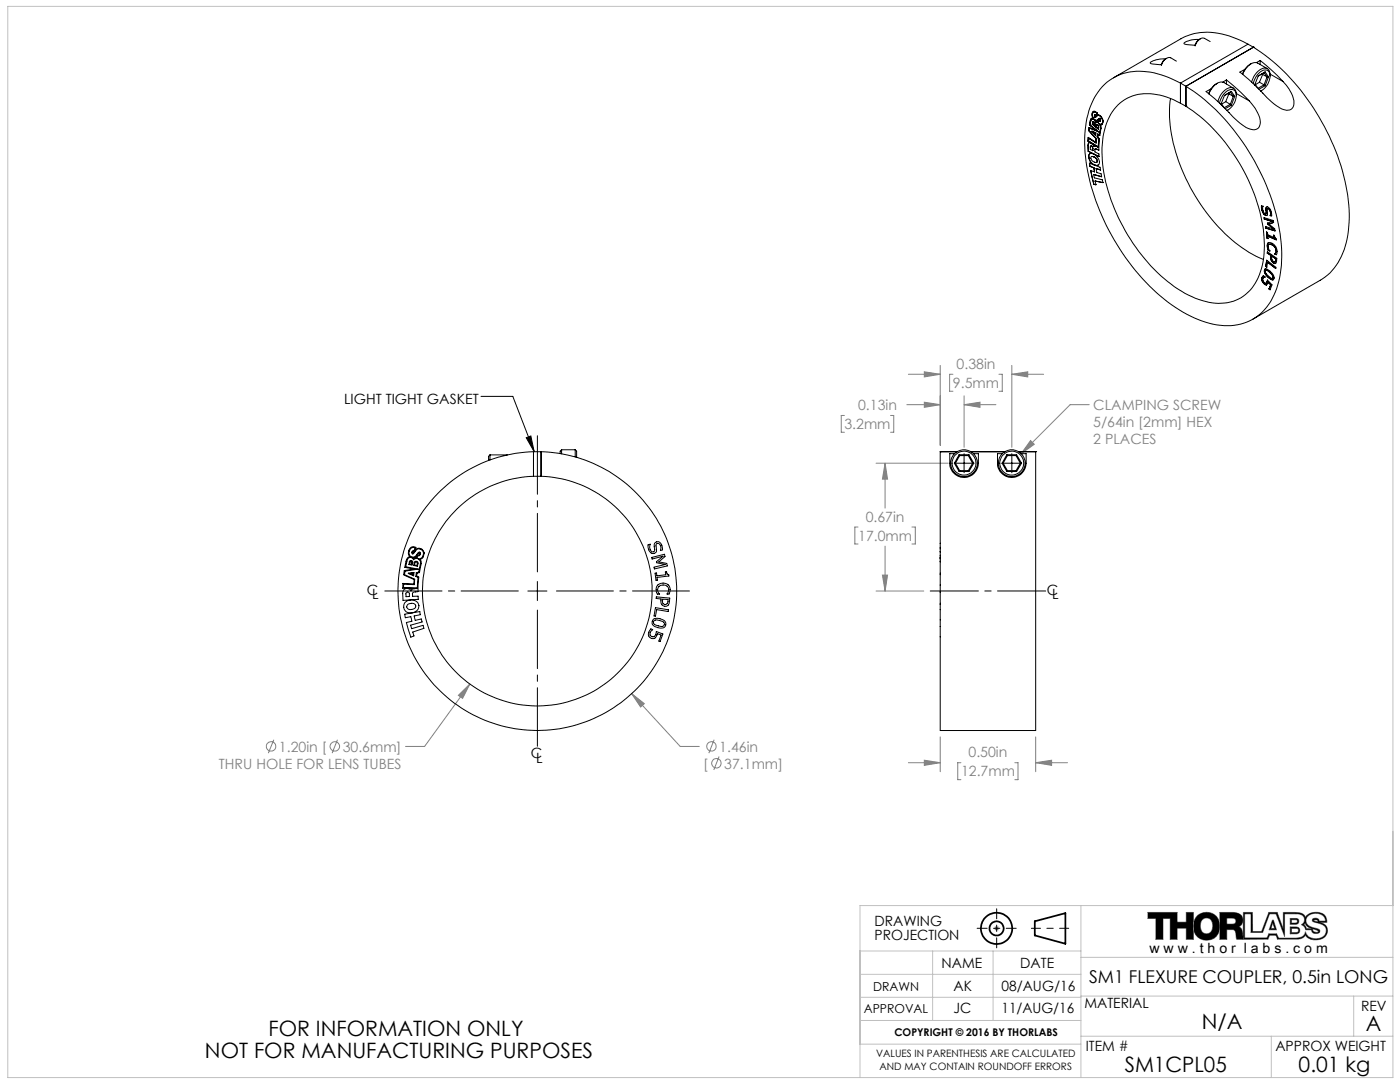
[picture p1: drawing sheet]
<svg xmlns="http://www.w3.org/2000/svg" width="279mm" height="216mm" viewBox="0 0 279 216" stroke-linecap="round" stroke-linejoin="round" font-family="sans-serif">
<g fill="none" stroke="#000" stroke-width=".35">
<path d="M206.5 183.8l6.1-1.6v6.1l-6.1-1.6z"/>
<circle cx="198.9" cy="185.2" r="3.1"/>
<circle cx="198.9" cy="185.2" r="1.4"/>
</g>
<g fill="none" stroke="#808080" stroke-width=".2">
<path d="M181.3 74.7h6.3M184.5 74.2l3.1 .5-3.1 .5zM187.6 72.9v16M190.2 74.7h-.7v3.4h.7M192.4 79v10.3M199.4 74.7h.6v3.4h-.6M201.9 74.7l3.2-.5v1zM201.9 74.7h6.4M201.9 72.9v16.4M168.5 82.9h-.6v3.4h.6M174.8 92.4h14.4M176.6 92.4l.5 3.2h-1z"/>
<path d="M176.6 92.4v9M177.7 82.9h.7v3.4h-.7M181 80.8h6.6M184.5 80.3l3.1 .5-3.1 .5zM192.4 80.8l3.2-.5v1zM192.4 80.8h6.4M205.7 87.9l.7 .8-2.6 1.8zM217.4 80.8h-3.8l-9.8 9.7M171.2 105.2h-.6v3.3h.6M174.8 117.9h9.6M176.1 114.8h1l-.5 3.1zM176.6 109v8.9"/>
<path d="M182 105.2h.7v3.3h-.7M91.5 138.7l2.3-2.2-1.5 2.8zM93.8 136.5l-9.1 12.4h-3.8M126 138.4l2.6 2-.8 .7zM126 138.4l9.7 10.5h3.9M54.6 147.6l-1 2.7M67.3 147.6l-1 2.7M142.5 147.6l-1 2.7M143.5 151l-1 2.6M181.3 152.2h6.3M184.5 151.7l3.1 .5-3.1 .5zM187.6 147v7"/>
<path d="M191.8 152.2h-.7v3.4h.7M202.5 152.2h.7v3.4h-.7M206.7 152.2l3.2-.5v1zM206.7 152.2h6.3M206.7 147v7M198.4 185.2h1M198.5 184.9l.7 .7M198.9 184.7v1M199.2 184.9l-.7 .7M229.1 182.1h5.8v1.9h1.8v-1.9h1.5v5.3h-1.5v-2.2h-1.8v2.2h-1.4v-4.1h-1.4v4.1h-1.4v-4.1h-1.6zM239 182.7a2.7 2.7 0 0 1 3.3-.2 2.7 2.7 0 0 1 1 3.1 2.65 2.65 0 0 1-3.2 1.9 2.65 2.65 0 0 1-1.9-3.3l.2-.6zM239.9 183.5a1.21 1.21 0 0 1 1.3-.3 1.21 1.21 0 0 1 .8 1.1 1.49 1.49 0 0 1-1.2 2 1.69 1.69 0 0 1-.9-2.8z"/>
<path d="M244.8 183.2h1.2a.61 .61 0 0 1 .7 .6 .61 .61 0 0 1-.7 .6h-1.2zM247.2 184.9a1.46 1.46 0 0 0 .8-1.6 1.46 1.46 0 0 0-1.3-1.2h-3.2v5.3h1.3v-1.9h1.3a1.71 1.71 0 0 1 .6 1.7l.1 .2h1.3M247.2 184.9a2.41 2.41 0 0 1 .9 2.2v.3M247.2 184.9h.1M248.4 182.4h1.3v3.7h2.3l1.4-3.7h1.3l1.7 4.4v-4.4h2.2a1.26 1.26 0 0 1 1.4 .3 1.26 1.26 0 0 1 .1 1.5l-.4 .3a1.2 1.2 0 0 1 .9 1h1.2a.86 .86 0 0 0 .7 .8 .86 .86 0 0 0 .9-.5l-.1-.3a5.9 5.9 0 0 1-2.5-1.2 1.4 1.4 0 0 1 1.3-2 1.84 1.84 0 0 1 2.4 1.5h-1.2a.73 .73 0 0 0-.6-.6 .73 .73 0 0 0-.8 .4l.1 .3a5.7 5.7 0 0 1 2.5 1.1 1.59 1.59 0 0 1-1.5 2.3 2.11 2.11 0 0 1-2.5-1.4 1.54 1.54 0 0 1-1.8 1.3h-3.5l-.4-.9h-1.6l-.3 .8h-4.5zM253.9 183.6h.2l.6 1.9h-1.4zM254 184.1l.4 1.2h-.8zM257.5 183.3h1.1a.58 .58 0 0 1 .6 .6 .58 .58 0 0 1-.6 .5h-1.1zM257.5 185h1.2a.69 .69 0 0 1 .7 .6 .69 .69 0 0 1-.7 .7h-1.2zM257.7 183.5l1.1 .1 .1 .4-.4 .2h-.8zM257.7 185.2h1a.43 .43 0 0 1 .5 .5 .43 .43 0 0 1-.5 .4h-1zM260.5 184.1a1.57 1.57 0 0 0 1.4 1.2h-1.2l-.5-.8z"/>
<path d="M262 185.3l1.1 .5a.61 .61 0 0 1-.7 .3 .61 .61 0 0 1-.4-.6zM262.1 183.6a.52 .52 0 0 1 .9 .4zM263.3 184h.1M263.3 184h1.5a1.84 1.84 0 0 0-2.2-2 2.32 2.32 0 0 0-2.1 1.1 1.76 1.76 0 0 0-2.1-1h-2.3v3.3l-1.2-3.3h-1.7l-1.4 3.8h-1.8l-.1-3.8h-1.8v5.3M263.3 184a1.72 1.72 0 0 1 1.6 1.8 1.72 1.72 0 0 1-1.6 1.7 2.53 2.53 0 0 1-2.8-1 1.59 1.59 0 0 1-1.6 .9h-3.9l-.3-.8h-1.3l-.4 .8h-4.9"/>
<circle cx="54.1" cy="148.9" r=".95"/>
<circle cx="66.8" cy="148.9" r=".95"/>
<circle cx="142" cy="148.9" r=".94"/>
<circle cx="143" cy="152.3" r=".95"/>
</g>
<path d="M205.8 185.2h7.5" fill="none" stroke="#000" stroke-width=".2" stroke-dasharray="15.2 1.3 1.3 1.3" stroke-dashoffset="13.4"/>
<path d="M195 185.2h7.8M198.9 181.3v7.8" fill="none" stroke="#000" stroke-width=".2" stroke-dasharray="15.2 1.3 1.3 1.3" stroke-dashoffset="13.2"/>
<g fill="none" stroke="#c0c0c0" stroke-width=".2">
<path d="M1.6 1.3h276.4v213.7h-276.4zM171.6 189.8h44.1M171.6 199h44.1M171.6 194.4h44.1M186.1 189.8v13.8M198.2 189.8v13.8M215.7 198.8h62.3M215.7 180.7v34.3M215.7 191h62.3M270.2 198.8v8M278 180.7h-106.4v34.3M171.6 203.6h44.1"/>
<path d="M171.6 208.4h44.1M215.7 206.8h62.3M253.7 206.8v8.2"/>
</g>
<path d="M240 183.5a1.27 1.27 0 0 1 1.5-.2 1.27 1.27 0 0 1 .5 1.4 1.28 1.28 0 0 1-.6 1.5 1.28 1.28 0 0 1-1.5-.3 2.12 2.12 0 0 1 .1-2.4zM239 182.7a2.83 2.83 0 0 0-.6 3.4 2.83 2.83 0 0 0 3.2 1.4 2.79 2.79 0 0 0 1.7-3.7 2.79 2.79 0 0 0-3.7-1.5zM229.1 182.1h5.8v1.9h1.8v-1.9h1.5v5.3h-1.5v-2.2h-1.8v2.2h-1.4v-4.1h-1.4v4.1h-1.4v-4.1h-1.6zM243.5 182.1h2.7a1.53 1.53 0 0 1 1.7 .9 1.53 1.53 0 0 1-.7 1.9l.5 .4 .2 .3 .2 1.8h-1.3l-.2-1.4-.5-.5h-1.3v1.9h-1.3zM244.8 183.2v1.2h1.4l.4-.4v-.5l-.3-.3zM262.1 183.6h.5a.24 .24 0 0 1 .3 0 .24 .24 0 0 1 0 .3l-.6-.1zM260.5 184.1a1.57 1.57 0 0 0 1.4 1.2h-1.2l-.2-.5a.4 .4 0 0 1 0-.7zM248.1 182.1v5.3h4.9l.4-.8h1.3l.3 .8h3.9a1.64 1.64 0 0 0 1.6-.9 2.71 2.71 0 0 0 3.7 .6 1.66 1.66 0 0 0 .7-1.9 1.66 1.66 0 0 0-1.6-1.2h1.5a1.88 1.88 0 0 0-2.4-2 2.15 2.15 0 0 0-1.9 1.1v-.2a1.84 1.84 0 0 0-2.1-.8h-2.3v3.3l-1.2-3.3h-1.7l-1.4 3.8h-1.8l-.1-3.8zM248.4 182.4h1.3v3.7h2.3l1.4-3.7h1.3l1.7 4.4v-4.4h2.2a1.32 1.32 0 0 1 1.7 1.3l-.1 .4-.5 .4 .2 .1a1.14 1.14 0 0 1 .7 .9h1.2v.4a.85 .85 0 0 0 .9 .4 .85 .85 0 0 0 .7-.6l-.2-.3-.6-.2a2.02 2.02 0 0 1-1.9-1.3 1.53 1.53 0 0 1 1.7-1.7 1.7 1.7 0 0 1 2.1 1.6h-1.2l-.2-.4-.5-.2-.5 .1-.2 .2a.43 .43 0 0 0 .1 .4 .43 .43 0 0 0 .5 .1l.3 .1a1.75 1.75 0 0 1 1.9 1.5 1.83 1.83 0 0 1-2.4 1.7 1.75 1.75 0 0 1-1.8-1.4 1.54 1.54 0 0 1-1.8 1.3h-3.5l-.4-.9h-1.6l-.3 .8h-4.5zM262 185.3l.6 .2a.34 .34 0 0 1 .4 .5l-.4 .1-.4-.2-.2-.2zM253.9 183.6l-.6 1.9h1.4l-.6-1.9zM254 184.1l.4 1.2h-.8zM257.5 183.3h1.4l.3 .3v.5l-.5 .3h-1.2zM257.7 183.5v.7h1l.2-.3-.1-.3zM257.5 185h1.6l.3 .5-.1 .6-.5 .2h-1.3zM257.7 185.2v.9h1.1l.4-.3v-.3l-.3-.3z" fill-rule="evenodd" fill="#000"/>
<path d="M96 79.1h6.3l4.3 11M105 87.3l.9-.3 .7 3.1zM190.5 92.4h3.8M192.4 90.5v3.8M200 92.4h3.8M201.9 90.5v3.8M105.3 117.9h3.8M107.2 116v3.8" fill="none" stroke="#000" stroke-width=".2"/>
<path d="M107.2 114.1v-27.2M107.2 121.7v27.2" fill="none" stroke="#000" stroke-width=".2" stroke-dasharray="15.2 1.3 1.3 1.3" stroke-dashoffset="3.6"/>
<path d="M103.4 117.9h-26.6" fill="none" stroke="#000" stroke-width=".2" stroke-dasharray="15.2 1.3 1.3 1.3" stroke-dashoffset="3.8"/>
<path d="M111.1 117.9h26.5" fill="none" stroke="#000" stroke-width=".2" stroke-dasharray="15.2 1.3 1.3 1.3" stroke-dashoffset="3.9"/>
<path d="M185.6 117.9h23.1" fill="none" stroke="#000" stroke-width=".2" stroke-dasharray="15.2 1.3 1.3 1.3" stroke-dashoffset="5.6"/>
<path d="M105 87.3l.9-.3 .7 3.1z" fill="#000"/>
<path d="M126 138.4l1.8 2.7 .8-.7zM91.5 138.7l.8 .6 1.5-2.8zM176.1 114.8h1l-.5 3.1zM176.6 92.4l.5 3.2h-1zM184.5 80.3l3.1 .5-3.1 .5zM192.4 80.8l3.2-.5v1zM205.7 87.9l-1.9 2.6 2.6-1.8zM184.5 74.2l3.1 .5-3.1 .5zM201.9 74.7l3.2-.5v1zM184.5 151.7l3.1 .5-3.1 .5zM206.7 152.2l3.2-.5v1z" fill="#808080"/>
<g fill="none" stroke="#000" stroke-width=".2">
<path d="M229.6 12.4a5.2 5.2 0 0 1 3-.7l-.6 .6a.6 .6 0 0 1-.5 .6l-1.8-.2-.1-.1zM232.8 11.6l-.2 .1M233.6 19.6a28.5 28.5 0 0 0 3.1 16.1 33 33 0 0 0 14.6 15.7l.8 .4M234.8 12.2l-1.2-.7a1.7 1.7 0 0 0-1.8 1.6M235.6 16.6a14.6 14.6 0 0 0-12-1.7 10.8 10.8 0 0 0-6.5 7.9 28.7 28.7 0 0 0 1.3 16.3 44.1 44.1 0 0 0 16.2 22.2 17.9 17.9 0 0 0 11.7 3.6 10.2 10.2 0 0 0 8.7-8 28.1 28.1 0 0 0-.9-16 45.1 45.1 0 0 0-15.9-22.7l-1.5-1M235.6 16.6l1.1 .6M235.6 16.6v4M236.4 8.5a5.2 5.2 0 0 1 3-.6l-.6 .5-.3 .6a3.5 3.5 0 0 1-2.2-.3zM236.7 17.2v4M239.6 7.7l-.2 .2M241.5 8.3l-1.1-.6a1.7 1.7 0 0 0-1.9 1.5M241.7 17.7l-1 .6 3.5 3a20.3 20.3 0 0 0 4.9 4.3 1.58 1.58 0 0 0 2.3-.4 3.1 3.1 0 0 0-.4-2.7l-.5-.9-1.2-1.5"/>
<path d="M242.9 16.6a3.7 3.7 0 0 0-1.7 2.1M244.4 19.1l-.7 1.7 .1 .2M244.8 15.9l2.3 2 2.2 2.2M244.8 15.9l-.8 .5M244.8 15.9v.9M245.1 18.6l.2 .1M245.3 18.7l-.7 1.6M245.3 18.7l.8 .5M245.5 18.4l-1.1 .7M245.5 18.4l.6 .8M245.7 18.2l.7 1M245.7 18.2l-1.3 .9"/>
<path d="M245.7 18.2l-.2 .2M246.1 19.2h.3M246.1 19.2l-.6 1.6M246.2 17.6l-1.9-1.1a1.96 1.96 0 0 0-2.3 1l-.7 1.2M246.4 19.2l-.7 1.8M246.7 19.1a1.25 1.25 0 0 0-.6-1.5 1.25 1.25 0 0 0-1.6 .3 4.2 4.2 0 0 0-1.4 2.3M246.7 18.7l2.6 1.4M248.5 13.8l-1.1 .6 3.5 3.1a20.3 20.3 0 0 0 4.9 4.2 1.65 1.65 0 0 0 2.3-.4 4.8 4.8 0 0 0-1.4-4.3l-.7-.7M249.1 8.8a14.9 14.9 0 0 0-11.4-1.9l-1.8 .7-13.7 7.9M249.1 8.8l-13.5 7.8M249.1 8.8l1.1 .6M249.7 12.7a3.7 3.7 0 0 0-1.7 2.1"/>
<path d="M250.1 16.7l.1-.2a3 3 0 0 1 2.5-2.5 1.44 1.44 0 0 1 .6 2.1 3.5 3.5 0 0 1-1.7 2.1l.2-.1M250.2 9.4h.1M250.2 9.4a44.3 44.3 0 0 1 17.4 23.7 29.6 29.6 0 0 1 1.1 15.3 11.6 11.6 0 0 1-5.2 7.5l-13.5 7.8M250.2 9.4l-13.5 7.8M250.5 16.8l.5 .7M251.1 15.2l-.7 1.7 .1 .1M251.4 16.4l-.9 .5M251.4 16.4l.9 .5M251.5 12.1l2.3 1.9 2.2 2.3M251.5 12.1l-.7 .4M251.5 12.1v.8M251.9 14.7l.1 .2"/>
<path d="M252 14.9l-.6 1.5M252 14.9l.9 .4M252.3 14.5l-1.2 .7M252.3 14.5l.6 .8M252.3 16.9l-1.2 .7M252.3 16.9l.2 .2M252.5 17.1l-1.3 .7M252.5 14.4l.7 .9M252.5 14.4l-1.4 .8M252.5 14.4l-.2 .1M252.9 15.3h.3M252.9 15.3l-.6 1.6"/>
<path d="M252.9 13.7l-1.9-1.1a2.02 2.02 0 0 0-2.3 1l-.7 1.3M253.2 15.3l-.7 1.8M253.5 15.2a1.2 1.2 0 0 0-.5-1.4 1.2 1.2 0 0 0-1.5 .1 4.2 4.2 0 0 0-1.7 2.5M253.5 14.8l2.5 1.5M217.1 28.2l2.1 1.2-.7-.3-.2 .1M217.1 29l.1-.4a.79 .79 0 0 1 1.1 .6M217.1 29l.1 1.2M217.1 29h.1M217.2 27.4l-.1 .8M217.2 29v1.2M217.2 27.4l1.5 1M217.2 30.2h.1"/>
<path d="M217.3 31.4a.61 .61 0 0 1 .2-.7 .61 .61 0 0 1 .8 0 1.74 1.74 0 0 1 1 2.2h-.8M217.3 31.4l.3 .9 .9 .6M217.3 26.1l1.5 1.6M217.3 27.6l-.1 .5 2 1.2M217.3 27.6l1.5 .9M217.3 26.1h.1M217.3 31.4h.1M217.3 31.4l.3 .8 .9 .7M217.3 28.5l-.1 .5M217.4 25.4l-.1 .7M217.4 32.6l2.1 .8 .1 .5-.8-.3M217.4 32.6l.1 .6"/>
<path d="M217.4 24.9h.1M217.4 24.9l1.4 1.1M217.5 25.6l1.8 .7M217.5 25.6l-.1 .5 1.4 1.6v.8l-1.5-.9M217.5 32.6v.6M217.5 33.2h.1M217.5 33.2l.8 .3M217.5 33.2l.8 .2M217.6 30.7l-.3 .2v.5M217.6 24.1l-.2 .8M217.6 24.1h.1M217.6 24.1l-.1 .8"/>
<path d="M217.7 29.2h.1M217.7 34.1l.6 2.7M217.8 29.2h-.2v.6l.5 .3M217.8 29.2l.3 .4M217.8 29.2h.1M217.8 31.2l.5 .1M217.8 31.2v.1M217.9 23.6l-.3 .5M217.9 23.7h.1M217.9 23.7l.5 .1M217.9 26.2h.1M217.9 26.2l.3 .1a.51 .51 0 0 1 .5 .7l-.8-.8"/>
<path d="M217.9 26.2l.8 .8M218 22.6a.49 .49 0 0 1 .6-.4 .49 .49 0 0 1 .3 .6l-.1 .3M218 22.6l-.1 .5 .3 .5M218 22.5v.6l.2 .5M218 22.5v.1M218 24.8l.5 .4M218 24.8h.1M218.1 29.6v.5M218.1 24.4l-.1 .4M218.1 24.4a.32 .32 0 0 1 .4 0 .32 .32 0 0 1 0 .4l-.1 .4-.4-.4M218.1 24.4h.1M218.1 29.6h.1"/>
<path d="M218.1 26.4l.6 .2M218.1 26.4l.5 .2M218.1 26.4l.5 .4M218.2 23.6h-.4l-.2 .5M218.2 24.3l-.1 .1M218.2 23.6h.1M218.2 22.2l-.2 .3M218.2 24.4h.2M218.3 34.8l.1 .7 1.6 .4 .1 .5M218.3 34.8h.1M218.3 22.4h.1M218.3 34.8l1.6 .4"/>
<path d="M218.3 29.2h.1M218.3 33.5l.1 .8M218.3 22.4l.3-.1 .3 .2M218.3 31.3a.4 .4 0 0 0-.6 .1 .4 .4 0 0 0 .2 .6l.7 .4 .3-.1 .1-.2M218.3 31.3l.4 .3 .3 .5M218.3 33.4l.1 .9M218.3 36.8h.1M218.3 31.3h.1M218.3 33.4v.1M218.3 23.9l-.1-.2-.4 .1-.2 1.1 1.7 1.5-1.8-.8M218.3 23.9l.4 .5 .4 .1 .2-.4M218.3 24.5h-.1l-.1 .3 .3 .2"/>
<path d="M218.3 24.5l.1 .2M218.3 31.3l.5 .3 .2 .5M218.4 23.8l.3 .6M218.4 29.1l-.1 .1M218.4 24.4l.1 .3M218.4 23.8l-.1 .1M218.4 24.4l-.1 .1M218.4 25h.1M218.4 34.3l-.7-.3 .6 2.8M218.4 23l.1 .4M218.4 24.7v.3M218.4 24.7h.1"/>
<path d="M218.4 23h.1M218.4 34.3h.1M218.5 24.7l-.1 .3M218.5 32.9h.1M218.5 36.1l.2 .8-.4-.1M218.5 24l.5 .1M218.5 22.9l-.1 .1M218.5 23.4h.2M218.5 24l.2 .3 .4 .1M218.5 23.4h.1M218.5 36.1l1.6 .3M218.6 29.7l.4 .1"/>
<path d="M218.6 26.6v.2M218.6 23h.1M218.6 26.6h.1M218.7 23h.1M218.7 26.6l-.1 .2M218.7 23.3h-.1M218.7 23.1l-.2 .2 .3-.2M218.7 23.1h.1M218.7 25.3v.1M218.7 24.4l.5 .1M218.7 23l.1 .1M218.7 23l-.2-.1-.1 .1"/>
<path d="M218.7 23v.1M218.8 26l-1.5-.6v.7M218.8 27.7l-.1 .7M218.8 33.6l.1 .8 .8 .3 .2 .6-1.6-.5M218.8 24.9l-.1 .5M218.8 24.9a.44 .44 0 0 1 .5 .2 .44 .44 0 0 1 0 .5l-.1 .2-.5-.5M218.8 27.7h.1M218.8 24.9h.1M218.8 26h.1M218.8 33.6h.1M218.8 23.1l-.1 .2M218.8 24.9l-.1 .4"/>
<path d="M218.8 23.1h.1M218.8 33.6l.8 .3M218.9 23a.92 .92 0 0 1 1.2 .9l.1 .3-.2 .6-.5 .1M218.9 23l-.1 .1M218.9 23h.1M218.9 24.8l-.1 .1M218.9 22.5l-.2 .5M218.9 22.6a.51 .51 0 0 0-.7-.2 .51 .51 0 0 0-.1 .7 .69 .69 0 0 0 .2 .7 .69 .69 0 0 0 .8 0M218.9 22.6l-.2 .4M218.9 24.9l.2 .1M218.9 22.5v.1M218.9 29.8h-.4v.5l.8 .4v.6l-2.1-1.1"/>
<path d="M218.9 29.8h.1M219 29.8l.3 .2M219 27.3l.3 .4M219 32.1h.1M219 32.1l-.1 .3M219 27.3h.1M219 23h.3l.3 .2M219 22.9l-.1 .1M219.1 26.7l-.1 .6M219.1 25h-.2l-.1 .4 .3 .2M219.1 25l.1 .3M219.1 26.7l.3 .1"/>
<path d="M219.1 23.8l.2-.1a.27 .27 0 0 1 .3 .2 .27 .27 0 0 1-.2 .3l-.1-.1M219.1 23.8h.1M219.1 25h.1M219.1 23.8l-.1 .2M219.2 26.9l-.1 .4 .3 .4-.1 2.3-.4-.2M219.2 24l-.3 .1-.4-.1M219.2 24l-.1 .4M219.2 24h.1M219.2 32.9h-.7M219.2 26.9l.3 .1M219.2 25.3l-.1 .3M219.2 25.3h.1"/>
<path d="M219.3 24.1l.3 .1M219.3 27.7l-.1 1.6M219.3 27.7h.1M219.4 23.6l-.3 .2M219.4 24.7l.2 .5v.4M219.5 23.8a.19 .19 0 0 1 0 .3 .19 .19 0 0 1-.3-.1M219.5 23.8l-.3 .2M219.5 24.9l.2 .7-.2 1.4M219.5 23.7l.1 .2-.1 .2M219.5 23.7l-.1 .1M219.5 24.9h.4M219.5 23.7v.1"/>
<path d="M219.6 23.2a.63 .63 0 0 0-1 .2h-.1M219.6 23.2l.4 .8v.5M219.6 23.2h.1M219.6 25.6l-.2 1.2M219.6 23.2l.5 .7v.5M219.6 25.7l-.2 1.1M219.6 25.6v.1M219.8 24.7h.1M220 24.5v.1a.45 .45 0 0 1-.7 0l.3 .4v.7M220.1 24.4l-.2 .3M220.1 24.4l-.1 .1M235.6 20.6a11.6 11.6 0 0 0-10.1-1.2 9.3 9.3 0 0 0-5.2 7.2 27.1 27.1 0 0 0 2.5 16 35 35 0 0 0 13.7 15.9 12.5 12.5 0 0 0 9.6 1.6 9.2 9.2 0 0 0 5.9-7.3 26.3 26.3 0 0 0-2.1-15 35.8 35.8 0 0 0-13.2-16.6"/>
<path d="M235.6 20.6l1.1 .6M236.7 21.2h.1M243.4 20.6a3.1 3.1 0 0 1 2.6-2.7 1.33 1.33 0 0 1 .6 1.8 3.5 3.5 0 0 1-1.7 2.3h.1M243.7 20.7l.5 .7M244.6 20.3l-.8 .5M244.6 20.3l.9 .5M245.5 20.8l-1.2 .7M245.5 20.8l.2 .2M245.7 21l-1.2 .7M251.8 55.4v.6M251.8 56l.4 .6M251.8 41.9l-.1-.8h.4a1.26 1.26 0 0 0 .5 1.6l.1-.3"/>
<path d="M251.8 41.9l.4 .8M251.8 41.9h.1M251.9 41.9l.3 .8M251.9 56l.3 .6M251.9 55.4v.6M251.9 55.4h-.1M251.9 56h-.1M252.2 55l-.3 .4M252.2 42.7l.5 .3M252.2 42.7h.1M252.2 56.6l.5 .2M252.2 56.6l.6 .2"/>
<path d="M252.2 56.6h.1M252.3 55.3l-.1 .1M252.3 43.7v-.3l1.8 .6 .1 .4M252.3 43.7l1.6 .5M252.3 43.5v.2M252.3 43.7h.1M252.3 53.9l.2-.2a2.19 2.19 0 0 1 1.7 1.9l-.2 .3-.9-.5M252.3 53.9l.2 .8 .6 .7M252.3 53.9h.1M252.4 53.9l.2 .8 .6 .7M252.4 55.3a.63 .63 0 0 0-.3 .7 .63 .63 0 0 0 .6 .5l.1-.2M252.4 55.3h.1"/>
<path d="M252.4 55.3l-.2-.3-.4 .4M252.4 55.3l-.1 .1M252.5 53.7l-.1 .2M252.6 45.2l1.6 .5M252.6 45.2l.1 .3M252.6 41.8l.1-.4 .2-.1 .6 .4 .3 1.4M252.6 41.8l.1 .6M252.6 53.9h.2M252.6 41.8h.1M252.6 53.1l.2 .2M252.6 53.1v.1M252.7 41.8v.6"/>
<path d="M252.7 45.5l1.8 .6M252.7 43h.1M252.7 45.5h.1M252.7 42.4l-.1 .3M252.7 42.4h.1M252.7 56.8h.1M252.8 41.3l-.1 .5M252.8 53.9l.6 .5M252.8 53.9a.33 .33 0 0 0-.3 .3 .33 .33 0 0 0 .2 .4 2.26 2.26 0 0 0 1.3 1l.1-.2M252.8 51.9l1.8 1.4v.3l-1.6-1.2M252.8 51.9l-.2 1.3M252.8 51.9l-.2 1.2"/>
<path d="M252.8 53.9h.1M252.8 56.3l.1-.4 1 .9-.4 1M252.8 56.8h.1M252.8 56.3h.1M252.9 42.9l-.2 .1M252.9 56.3l-.2 .2M252.9 50.5v-.3l1.9 1.3-.1 1-.2 .1-.4-.1M252.9 49.1v-.5a.93 .93 0 0 1 1.6 .4l.2 .5 .2 .7-.2 .6-.3-.1M252.9 49.1l.1 .4M252.9 50.5l.7 .5M252.9 47.5l.2 .1M252.9 49.1h.1"/>
<path d="M252.9 55.9v.4M252.9 41.6h.1M252.9 50.5l.7 .4M252.9 50.3v.2M252.9 50.5h.1M253 49.5l.1 .4M253 49.5h.1M253 52.4l-.2 .9-.2-.1M253 52.4l1.6 1.2M253 44.7l1.2 1M253 41.6l-.1 .1v1.2l-.2 .1M253 41.6l.5 .6"/>
<path d="M253 47.1h.1M253 47.1l.1 .5-.2-.1M253.1 56.3l-.4 .5M253.1 41.6l.4 .6M253.1 56.3l.5 .5M253.1 49.9l.3 .2M253.1 41.6h-.1M253.1 49.9l.3 .1M253.1 49.9h.1M253.2 48.4l-.2 .2-.1 .5M253.2 55.4l.6 .4h.3M253.2 55.4h-.1"/>
<path d="M253.3 57.6l.2 .2M253.3 44.7l1.1 .9 .1 .5M253.3 57.6h.1M253.3 48.8l-.2 .6 .3 .7M253.3 48.8l.6 .1M253.3 48.8h.1M253.3 48.8h.6M253.4 50.1h.1M253.4 54.4l.5 .5M253.4 54.4h.1M253.4 54.4l.6 .5M253.5 42.2v.8"/>
<path d="M253.5 43h.1M253.5 43l.3 .1M253.5 42.2h.1M253.5 43h.3M253.6 51.3l.1 .7M253.6 56.8l-.3 .8M253.6 56.8h.1M253.6 51.2l.2 .8M253.6 51v.3M253.6 51.2v.1M253.6 50.9v.3M253.6 50.9v.1"/>
<path d="M253.7 52l.4 .5M253.7 52h.1M253.8 52l.4 .5M253.8 51.1a.84 .84 0 0 0 .7 1.1M253.8 51.1l.8 .5v.3M253.9 48.9l.6 .5M253.9 44.2h.1M253.9 48.8l.6 .6M253.9 44.2l-1 .3 .1 .2M253.9 48.8v.1M253.9 54.9l.2 .5M253.9 54.9h.1"/>
<path d="M254 54.9l.1 .5M254.1 55.4l-.1 .2M254.1 55.4h.1M254.1 52.5h.1M254.2 45.7h.1M254.2 52.5l.3 .1M254.2 44.4l-.9 .3M254.2 46.9l.5 1-1.7-.8M254.2 46.9v.5M254.2 47.4l-1.2-.6-.1-.4-.1-.1 .1 1.2M254.4 52.2h.1M254.4 50.6v.1"/>
<path d="M254.4 50.6h.1M254.5 49.4l.2 .6M254.5 50.7l.3 .1M254.5 50.6v.1M254.5 49.4h.1M254.6 51.9l-.1 .3M254.6 51.9h.1M254.7 50l-.3 .6M254.7 50h.1M254.7 50l-.2 .6M97.8 90.8v1M97.8 90.8l-.3 .3v.8"/>
<path d="M97.8 90.8h3.4M106.5 90.1a27.8 27.8 0 0 0-23.2 42 27.8 27.8 0 0 0 47.9 0 27.8 27.8 0 0 0-23.2-42M106.5 95a22.9 22.9 0 0 0-19 34.6 22.9 22.9 0 0 0 39.4 0 22.9 22.9 0 0 0-18.9-34.6M106.5 90.1h1.5M106.5 95h1.5M106.5 90.1v4.9M108 90.1v4.9M112.1 89.7v.9M112.1 89.7l-.3 .3v.5M112.1 89.7h2.7M114.8 89.7v1.5M114.8 89.7l.3 .3v1.3"/>
<path d="M187.6 90.1h.1M187.6 90.1v55.7h19.1v-55.7M187.6 90.1h3.4M190.5 92.4l.9 1.7M190.5 92.4h.2M190.5 90.5h-1v1a3 3 0 0 0 3.8 3.6 3.3 3.3 0 0 0 2-3.8v-.8h-1.1M190.7 92.4l.8 1.5M191.4 90.7h2M191.4 90.7l-.9 1.7M191.4 94.1h2M191.4 90.7l.1 .2M191.5 93.9h1.8"/>
<path d="M191.5 93.9l-.1 .2M191.5 90.9h1.8M191.5 90.9l-.8 1.5M193.3 93.9l.1 .2M193.3 90.9l.8 1.5M193.4 90.7l.9 1.7M193.4 90.7l-.1 .2M193.8 90.1h6.8M194.1 92.4l-.8 1.5M194.1 92.4h.2M194.3 92.4l-.9 1.7M200 92.4h.2"/>
<path d="M200 92.4l.9 1.7M200.1 90.5h-1v1a3 3 0 0 0 3.7 3.6 3.3 3.3 0 0 0 2-3.8v-.8h-1M200.2 92.4l.8 1.5M200.9 90.7h2M200.9 94.1h2M200.9 90.7l-.9 1.7M200.9 90.7l.1 .2M201 93.9h1.8M201 90.9h1.8M201 93.9l-.1 .2M201 90.9l-.8 1.5M202.8 93.9l.1 .2"/>
<path d="M202.8 90.9l.8 1.5M202.9 90.7l-.1 .2M202.9 90.7l1 1.7M203.3 90.1h3.4M203.6 92.4h.3M203.6 92.4l-.8 1.5M203.9 92.4l-1 1.7M206.7 90.1h.1M81.1 118.2l.5 .1 .1 .7-.7 .1v-.6zM81.5 114.4l1.1-.2-.1 .7zM81.8 114.4h.6v.3zM81.8 111.9l.5 .1-.1 .7-.6-.1z"/>
<path d="M81.9 112.1l.1-.1 .2 .1-.1 .5-.4-.1zM82 109.5l.2-.2h.6l-.2 .6a.33 .33 0 0 0-.4 .2 .33 .33 0 0 0 .2 .4l.3-.2a.98 .98 0 0 1 1.1-.7 .98 .98 0 0 1 .8 1 .98 .98 0 0 1-1 .9h-.2l.2 .2a.74 .74 0 0 1 .3 .8l-.3 1.7-.5 .1-.1 .7 .4 .2-.1 2.1-2.8-.1 .1-.6 2.1 .1 .1-1.1-2.1-.9 .1-.7 2.7-.4-2.5-.5 .2-1.1a.69 .69 0 0 1 .6-.8 .69 .69 0 0 1 .7 .5l.7-.3 .2-.5a.4 .4 0 0 0 .5-.2 .4 .4 0 0 0-.3-.5h-.1a1.57 1.57 0 0 1-1.3 1 1.02 1.02 0 0 1-.2-1.7zM82 117.9h.1M82.4 111.3h.3l.6-.5-.2 .5-.5 .2zM82.4 110.1l.3-.1-.3 .4zM82.8 109.9a1.05 1.05 0 0 1 1.5-.2 1.05 1.05 0 0 1 .1 1.6l-.6 .3 .1 .2a1.58 1.58 0 0 1 0 1.4l-.2 1.1h-.4l-.2 .6 .5 .2-.2 2.9a1.02 1.02 0 0 0-1.1 .5v.5h1.1l.1 .6-3.1 .2v-.8a1.11 1.11 0 0 1 .8-1.6l.5 .1 .3 .4M82.8 109.9h.1M82.8 109.9l.2-.7a1.12 1.12 0 0 0-1.3 .5 1.12 1.12 0 0 0 .1 1.4 .89 .89 0 0 0-.8 .9l-.2 1.2 1.9 .4-2 .2-.1 .9 2.1 .9-.1 .9-2.2-.1v1h2.9l-.9 .1-.4 .4M82.8 112h.3l.3 .2-.1 .8-.8-.2zM82.9 112.1l.4 .1-.1 .7-.5-.2zM83.5 110.4l.2-.1a.33 .33 0 0 1 0 .4 .33 .33 0 0 1-.4 .1zM129.3 108.7l.5-.1a1.03 1.03 0 0 0 .6 1.5l.2-.2a2.2 2.2 0 0 1 .2-1.7 .94 .94 0 0 1 1 .1 .94 .94 0 0 1 .4 1v.4l-.4 .2a.96 .96 0 0 0-.6-1.5l-.3 .3a1.82 1.82 0 0 1-.1 1.6 .93 .93 0 0 1-1.4-.8z"/>
<path d="M130.1 111.2l2.5-.6 .1 .5-1.2 1 1.6 .3 .1 .5-2.6 .6-.1-.3 2.3-.6-1.7-.3-.1-.2 1.3-1.1-2.2 .5zM130.7 114.4l.3-.1 .1 .6 1.8-.2-.1-.6h.2l.1 .4 .4 .2v.2l-2.4 .3 .1 .6h-.3zM131 119.1l2.7 .2-.1 .8a.86 .86 0 0 1-1 .9 .86 .86 0 0 1-.7-1.1v-.4l-.9-.1zM131.3 116.7a1.45 1.45 0 0 1 1.9-.1 1.45 1.45 0 0 1 .3 1.9h-.4a1.07 1.07 0 0 0 0-1.5 1.07 1.07 0 0 0-1.5 .1 1.07 1.07 0 0 0 0 1.5h-.4a1.64 1.64 0 0 1 .1-1.9zM131.6 118.5v.1M132.3 119.6h1a.63 .63 0 0 1-.1 .8 .63 .63 0 0 1-.9 0zM187.6 114.7h.1M187.6 116.7h.1M187.6 108.4h.1M187.6 110.1h.1M187.6 111.5h.1M187.6 109.5h.1"/>
<path d="M187.6 110.8h.1M187.6 111.4h.1M187.6 111.2h.1M187.6 112.1h.1M187.6 109.2h.1M187.6 114.4h.1M187.6 110h.1M187.6 112h.1M187.6 118.1h.1M80.8 120.3a1.65 1.65 0 0 1 2.8 .5 1.6 1.6 0 0 1-1.2 1.5 1.6 1.6 0 0 1-1.8-.8v-.6zM80.8 122.6l3-.6 .1 .7-1.2 .2 .1 .5 .1 .4 1.2-.3 .1 .6-2.2 .6 .2 .7 2.2-.6 .2 .6-2.2 .7 .2 .8-.6 .2-.9-2.9 1.1-.2-.1-.6-.1-.4-1.1 .3zM81.3 120.7l.1-.1a1.04 1.04 0 0 1 1.6 .3 .98 .98 0 0 1-.9 .7 .98 .98 0 0 1-.9-.5z"/>
<path d="M129.9 125.5l.3 .1a.74 .74 0 0 0-.5 .8 .74 .74 0 0 0 .7 .7l.4-.3 .2-.8 1.3 .5-.6 1.5-.2-.1 .4-1.2-.7-.3a.92 .92 0 0 1-.6 1 .92 .92 0 0 1-1.1-.4 1.3 1.3 0 0 1 .4-1.5zM130.4 123.6a2.03 2.03 0 0 1 2.5 .6 .9 .9 0 0 1-.3 1 .9 .9 0 0 1-1 .1l-.3-.1a1.01 1.01 0 0 1-1-.5 1.01 1.01 0 0 1 .1-1.1zM130.5 123.9a2.09 2.09 0 0 1 2.1 .4 .55 .55 0 0 1-.2 .6 .55 .55 0 0 1-.6 .1l-.8-.2a.56 .56 0 0 1-.5-.3 .56 .56 0 0 1 0-.6zM130.8 121.2l2.6 .5-.1 .3-2.2-.4-.3 1.3h-.3zM187.6 120.6h.1M187.6 125h.1M187.6 123.7h.1M187.6 127.1h.1M187.6 120.4h.1M187.6 121.6h.1"/>
<circle cx="192.4" cy="92.4" r="2.38"/>
<circle cx="192.4" cy="92.4" r="2.66"/>
<circle cx="201.9" cy="92.4" r="2.38"/>
<circle cx="201.9" cy="92.4" r="2.66"/>
</g>
<g font-size="4.2">
<text x="53.6" y="206.8">FOR INFORMATION ONLY</text>
<text x="239.8" y="205.3">N/A</text>
<text x="272.6" y="205.8">A</text>
<text x="40.9" y="211">NOT FOR MANUFACTURING PURPOSES</text>
<text x="224.5" y="213.9">SM1CPL05</text>
<text x="259.2" y="213.9">0.01 kg</text>
</g>
<text font-size="3.5" x="217.4" y="196.2">SM1 FLEXURE COUPLER, 0.5in LONG</text>
<g font-size="2.8" fill="#808080">
<text x="190.2" y="77.4">9.5mm</text>
<text x="190.9" y="73.6">0.38in</text>
<text x="171.3" y="81.8">0.13in</text>
<text x="218.2" y="81.8">CLAMPING SCREW</text>
<text x="168.5" y="85.6">3.2mm</text>
<text x="218.2" y="85.2">5/64in [2mm] HEX</text>
<text x="218.2" y="88.6">2 PLACES</text>
<text x="171.3" y="107.9">17.0mm</text>
<text x="172.8" y="104.1">0.67in</text>
<text x="55.7" y="150">1.20in [</text>
<text x="68.4" y="150">30.6mm]</text>
<text x="143.6" y="150">1.46in</text>
<text x="43.7" y="153.4">THRU HOLE FOR LENS TUBES</text>
<text x="140.4" y="153.4">[</text>
<text x="144.5" y="153.4">37.1mm]</text>
<text x="191.8" y="154.9">12.7mm</text>
<text x="193.3" y="151.1">0.50in</text>
</g>
<g font-size="2.8">
<text x="68.7" y="80.7">LIGHT TIGHT GASKET</text>
<text x="73.2" y="118.8">C</text>
<text x="74.3" y="119.6">L</text>
<text x="208.9" y="118.8">C</text>
<text x="210" y="119.6">L</text>
<text x="105.9" y="151.3">C</text>
<text x="107" y="152.2">L</text>
<text x="174.5" y="184.8">DRAWING</text>
<text x="174.5" y="187.6">PROJECTION</text>
<text x="229.4" y="190.2">w w w . t h o r l a b s . c o m</text>
<text x="187.9" y="193.2">NAME</text>
<text x="190.3" y="197.7">AK</text>
<text x="199.9" y="197.7">08/AUG/16</text>
<text x="203.6" y="193.2">DATE</text>
<text x="190.3" y="202.2">JC</text>
<text x="199.9" y="202.2">11/AUG/16</text>
<text x="216.4" y="201.2">MATERIAL</text>
<text x="271.6" y="201.8">REV</text>
<text x="216.7" y="209.7">ITEM #</text>
<text x="254.5" y="209.7">APPROX WEIGHT</text>
</g>
<g font-size="2.5">
<text x="174.2" y="197.7">DRAWN</text>
<text x="172.4" y="202.2">APPROVAL</text>
</g>
<text font-size="2.1" x="178.5" y="206.8">COPYRIGHT © 2016 BY THORLABS</text>
<g font-size="2">
<text x="174.8" y="211">VALUES IN PARENTHESIS ARE CALCULATED</text>
<text x="175.5" y="213.5">AND MAY CONTAIN ROUNDOFF ERRORS</text>
</g>
</svg>
